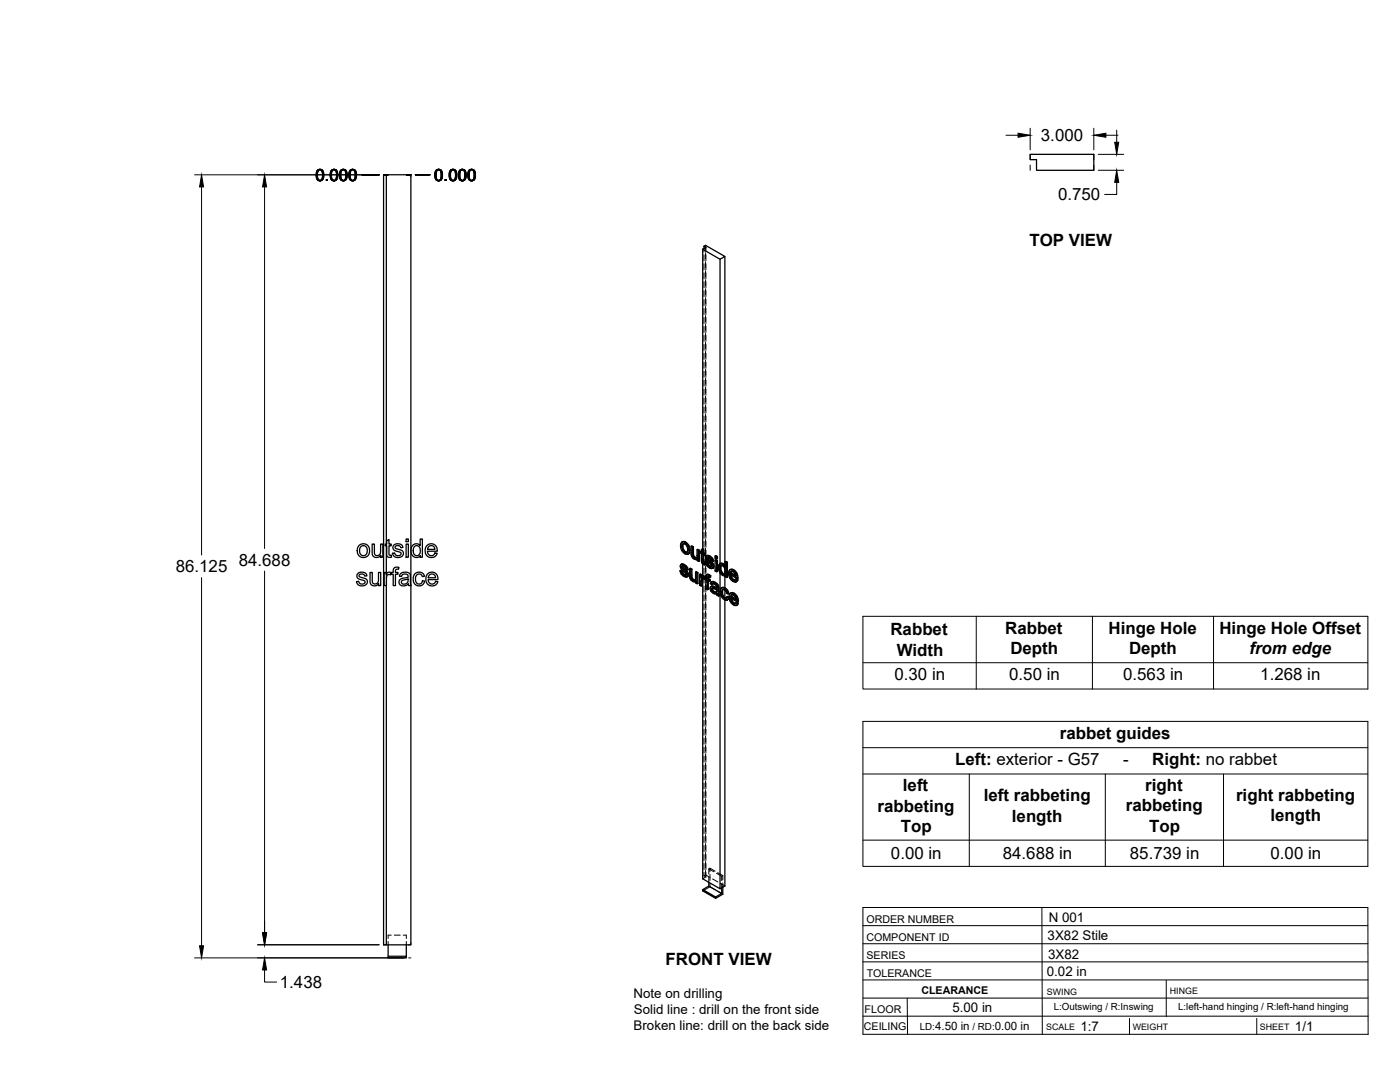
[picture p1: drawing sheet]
<svg xmlns="http://www.w3.org/2000/svg" width="559mm" height="432mm" viewBox="0 0 559 432" stroke-linecap="round" stroke-linejoin="round" font-family="sans-serif">
<!-- layer: Visible -->
<g fill="none" stroke="#000" stroke-width=".51">
<path d="M154.2 69.7h9.8v163.8M411.2 61.6h25.4v6.4h-22.9v-4.3h-2.5zM280.5 99.5v119.6M281 98.3l.6-.4 7.7 4.4-1.9 1.2-6.9-4M281 98.3l.7 .4-1.2 .8M281 98.3v.9M287.4 103.5v121.5M289.3 102.3v123.2M143.4 217.6a2.63 2.63 0 0 1 3.5 .4 2.63 2.63 0 0 1-.1 3.6 2.63 2.63 0 0 1-3.5 .2 3.3 3.3 0 0 1 .1-4.2zM143.9 218.2a1.65 1.65 0 0 1 2.1-.1 1.65 1.65 0 0 1 .6 2 1.57 1.57 0 0 1-1.8 1.7 1.57 1.57 0 0 1-1.3-2zM148.5 217.1h.9v3.4a1.29 1.29 0 0 0 1.6 1.2 1.29 1.29 0 0 0 .9-1.8v-2.8h.9v5.3h-.8v-.8a1.86 1.86 0 0 1-2.2 .8 1.86 1.86 0 0 1-1.3-2zM154.2 217.1v-147.4h-1.1v307.4h1.1"/>
<path d="M154.2 217.8v11.4M154.4 215.8l.9-.5v1.8h.8v.7h-.8v3.3l.1 .5h.7l.2 .8a1.31 1.31 0 0 1-1.5-.1 1.31 1.31 0 0 1-.4-1.5v-3h-.7v-.7h.7zM157.2 217.6a2.27 2.27 0 0 1 3.6 .9l-.8 .1a1.14 1.14 0 0 0-1.2-.9 1.14 1.14 0 0 0-1.1 1l1.9 .7a1.6 1.6 0 0 1 1.4 1.9 1.6 1.6 0 0 1-2.1 1.2l-1-.1-.9-.7-.3-.9 .8-.1a1.23 1.23 0 0 0 1.3 1.2 1.23 1.23 0 0 0 1.2-1.3l-.3-.2a2.97 2.97 0 0 1-2.9-1.9zM162.1 217.1h.9v5.3h-.9zM162.1 215.1h.9v1.1h-.9zM164.6 217.8a2.02 2.02 0 0 1 3.1-.1v-2.6h.9v7.3h-.9v-.7a2.27 2.27 0 0 1-2.8 .3 2.27 2.27 0 0 1-.8-2.8zM165.3 218.2a1.49 1.49 0 0 1 1.9-.2 1.49 1.49 0 0 1 .6 1.8 1.5 1.5 0 0 1-1.5 2 1.5 1.5 0 0 1-1.4-2zM170.4 217.7a2.46 2.46 0 0 1 2.9-.4 2.46 2.46 0 0 1 1.2 2.7h-3.9a1.54 1.54 0 0 0 1.2 1.7 1.54 1.54 0 0 0 1.8-1l.9 .1a2.56 2.56 0 0 1-3.5 1.5 2.56 2.56 0 0 1-1.2-3.6zM171.1 218.1a1.46 1.46 0 0 1 1.6-.2 1.46 1.46 0 0 1 .9 1.3h-2.9zM272.2 216.3l.8-.2 .7 .2zM272.2 216.3a3.1 3.1 0 0 0 2.4 4.8l.3-.2M272.3 218.1l.3 1.4"/>
<path d="M272.6 219.5l.3-.1 .8 .8-.3 .2zM272.8 217l-.2 .9M272.9 219.4l-.3-1.5-.3 .2a.89 .89 0 0 1 .6-1.2 .89 .89 0 0 1 1.1 .8 1.74 1.74 0 0 1-.3 2.8l-.3-.1M273.4 216.5l1.1 1.1a1.49 1.49 0 0 1 .9 1.7v.2M273.7 216.3l1.2 1.3M274.6 217.8l.5 1.9 .3-.2-.2 1.2M275.1 219.7l-.2 1.2 .3-.2-.6 .4M275.8 218l.7 .4 .3-.2v3.2M276.5 218.4v3h.3l.3 .6M276.8 218.2l-.7-.4-.3 .2v2.7a2.01 2.01 0 0 0 2.5 2.4M278.2 219.4l.6 .4 .4-.2v4.3l-.4 .1v-4.2M279.2 219.6l-.7-.4-.3 .2-.1 3.1"/>
<path d="M280 219.3l.9-.2v1.5M280.6 219.2v1.5l.3-.1 .6 .3M280.9 219.1l-.9 .2v1.1l-.5-.3M142.8 228.9a2.27 2.27 0 0 1 3.7 .9l-.9 .1a1.14 1.14 0 0 0-1.1-.8 1.14 1.14 0 0 0-1.1 .9l1.8 .7a1.6 1.6 0 0 1 1.4 2 1.6 1.6 0 0 1-2.1 1.1l-1-.1-.8-.6-.4-1 .9-.1a1.23 1.23 0 0 0 1.2 1.2 1.23 1.23 0 0 0 1.2-1.3l-.2-.2a2.97 2.97 0 0 1-3-1.9zM147.7 228.5h.9v3.4a1.29 1.29 0 0 0 1.6 1.1 1.29 1.29 0 0 0 .9-1.7v-2.8h.9v5.2h-.8v-.8a1.86 1.86 0 0 1-2.3 .9 1.86 1.86 0 0 1-1.2-2.1zM153.4 228.5h.7v.7l.9-.8 2 .1v-.6a1.52 1.52 0 0 1 .6-1.5 1.52 1.52 0 0 1 1.6 0l-.1 .8h-1l-.2 .4-.1 .9h1.1v.7h-1.1v4.5h-.8v-4.5h-.9v-.5l-.2 .7a1.16 1.16 0 0 0-1.4 .2 1.16 1.16 0 0 0-.3 1.3v2.8h-.8zM154.2 233.7v143.4M159.8 229a2.3 2.3 0 0 1 2.3-.8 2.3 2.3 0 0 1 1.7 1.7l.3 3.8h-.9l-.2-.6a2.06 2.06 0 0 1-2.2 .8 2.06 2.06 0 0 1-1.5-1.8 2.61 2.61 0 0 1 3-1.6 .69 .69 0 0 0 .6-.7 .69 .69 0 0 0-.6-.6 1.38 1.38 0 0 0-2 .9l-.9-.1zM160.4 231.8l2.3-.7a1.4 1.4 0 0 1-.7 1.9 1.4 1.4 0 0 1-1.8-.7zM164 233.7v143.4h-9.8M165.5 229a2.26 2.26 0 0 1 3.9 1l-.8 .1a1.44 1.44 0 0 0-1.9-1 1.44 1.44 0 0 0-.9 2 1.45 1.45 0 0 0 1 1.9 1.45 1.45 0 0 0 1.8-1.2l.9 .1a2.39 2.39 0 0 1-3 1.8 2.39 2.39 0 0 1-1.5-3.2zM170.6 229.1a2.46 2.46 0 0 1 3-.5 2.46 2.46 0 0 1 1.2 2.7h-3.9a1.54 1.54 0 0 0 1.1 1.7 1.54 1.54 0 0 0 1.9-1l.9 .1a2.56 2.56 0 0 1-3.5 1.5 2.56 2.56 0 0 1-1.2-3.6z"/>
<path d="M171.4 229.5a1.44 1.44 0 0 1 1.6-.3 1.44 1.44 0 0 1 .9 1.4h-3zM271.4 227.8l.6 .2M271.9 225.2l1.3 .1M272 228l.4-.2 .2 .8-.3 .2zM272.1 226.2l.7 .5M272.2 226.5l.2 .3 .4-.1 1.5 1.3M272.2 225.1l-.4 .2M272.3 228.8l.7 .6h.8M272.3 225.3l.6 .2 .3-.2 .8 .6M272.4 227.8l-.7-.2-.3 .2a2.49 2.49 0 0 0 2.9 2.3M272.4 226.8l1.5 1.4 .4-.2 .4 .7M272.5 225.9l-.1 .1"/>
<path d="M272.5 226.3l-.1-.3-.3 .2a.97 .97 0 0 1 1.6 .7v.4l.7 .2M272.6 228.6l.7 .7M272.6 225.1l-.2-.1a1.32 1.32 0 0 0-1 1.3 1.32 1.32 0 0 0 1 1.3 1.93 1.93 0 0 1 1.4 1.9l-.2 .1M272.9 225.5l.7 .6 .4-.2 .5 .7M273 229.4l.6 .2M273.6 226.1l.5 .7 .4-.2 .2 .8-.3 .1-.3-.7M273.7 220.2l.5 .1M273.7 229.6h-.1M273.9 228.2l.4 .6 .4-.1 .1 .7M274.3 228.8l.2 .8 .3-.2-.2 .6M274.5 229.6l-.2 .5 .3-.1-.4 .3M275.2 226.9l.7 .4 .3-.2v3.2"/>
<path d="M275.9 227.3v3.1l.3-.1 .3 .6M275.9 230.5l.3 .6 .3-.2 .4 .4M276.2 231.1l.4 .4h.9M276.2 227.1l-.7-.3-.3 .1v2.7a2.01 2.01 0 0 0 2.5 2.4M276.5 221.6l.3 .6 .3-.2 .5 .4M276.6 231.5l.6 .1M276.8 222.2l.4 .4 .9-.1M277.2 222.6l.6 .1M277.5 231.5l-.3 .1M277.6 228.3l.7 .4 .3-.2v4.3l-.3 .2v-4.3M277.7 232v.6l.6 .4M277.7 232.1l-.2 .1"/>
<path d="M278.1 222.6l-.3 .1M278.1 222.5l-.3 .2M278.3 223.1v.6l.5 .3M278.3 223.1l-.3 .2M278.6 228.5l-.7-.4-.3 .2v2.7l-.4 .6M279.8 229.6v.6l.7-.5h.4M280 220l-.5 .1v.6l.5 .3v2.4a1.49 1.49 0 0 0 1.6 1.9l-.1-.7h-.6M280 230.9l.2 2.8-.3 .2v-2.3M280.1 229.4l-.6-.4-.3 .2v4.3l.7 .4M280.2 229.8l.7-.1 .6 .5M280.3 230.6v.1M280.5 225v4.7l-.4 .2v-.5l-.3 .2-.6-.4"/>
<path d="M280.6 220.7l.6 .4 .3-.2v.6l-.3 .2v-.6M280.6 229.9l.6 .5M280.6 224.3l.7 .2M280.7 224.5l.8 .1M280.9 221.5v2.6M281 231.1l-.8-.5-.2 .3 .3-.2-.1 .8M281 231.1l.2-.5v.3l.6 .4v3.7l.6 .4M281.2 221.7l-.6-.4v2.9l.5 .1M281.2 224.8l.1 .7M281.2 231l-.2 .1M281.5 230.2l.3 .1M281.6 224.3l.6 .3"/>
<path d="M282.1 221.8l1.3 .1M282.2 229.4h.9l.6 .4M282.2 224.6l.3-.2 .3 .8-.3 .2zM282.3 222.8l.1 .3 .3-.2 .2 .3M282.4 223.1l.2 .3 .3-.2 1.5 1.4M282.4 231.1l.7 .4 .3-.2v.6l-.3 .2v-.6M282.4 221.7l-.4 .2M282.5 225.4l.7 .6h.8M282.5 229.2l-.5 .2M282.5 221.8l.6 .3 .3-.2 .7 .6M282.5 224.4l-.6-.2-.3 .1a2.49 2.49 0 0 0 2.9 2.4M282.6 223.4l1.5 1.4 .3-.2 .4 .7"/>
<path d="M282.6 222.5v.1M282.7 222.9l-.1-.3-.3 .2a.95 .95 0 0 1 1-.1 .95 .95 0 0 1 .5 .8l.1 .4 .6 .2M282.7 231.8v3.4l-.3 .2v-3.8l.7 .5M282.7 230.2v.7M282.8 229.6l.6 .4 .3-.2-.4 .7 .1-.5M282.8 225.2l.7 .6M282.8 221.7l-.2-.1a1.32 1.32 0 0 0-1 1.3 1.32 1.32 0 0 0 1 1.3 2.02 2.02 0 0 1 1.4 1.9l-.2 .1M283.1 222.1l.7 .6 .3-.2 .5 .7M283.1 229.4l-.6-.2-.5 .2-.2 1.3-.6-.3 .3-.2M283.2 226l.6 .2M283.3 230.5l-.8-.3-.1 .9 .3-.2 .7 .4M283.8 222.7l.5 .7 .3-.2 .2 .7-.3 .2-.2-.7"/>
<path d="M283.9 234.1l.7-.2 1.4 .5M283.9 226.2h-.1M284.1 235.2l.2 .6 .3-.2 .6 .5M284.1 224.8l.4 .6 .3-.1 .2 .7M284.2 234.9l-.1 .3 .3-.2 .2 .6M284.2 233.9l-.5 .2M284.3 235.8l.5 .5h1h-1M284.3 234.8l-.1 .1M284.4 232.2l.8 .4 .3-.2 .8 .6M284.4 234.8h.3a1.08 1.08 0 0 1 1.3 1.1l-.5 .6M284.4 234.8l-.2 .1M284.4 234.8v.2"/>
<path d="M284.5 225.4l.2 .7 .3-.1-.2 .5M284.5 232.9l-.4 .5a.65 .65 0 0 1 .6-.5 .65 .65 0 0 1 .7 .4l.5 .6 .1 .8-1.7-.6M284.6 233.9h-.1a1.3 1.3 0 0 0-1.2 1.1 1.3 1.3 0 0 0 .9 1.4l1.3 .6a.43 .43 0 0 1 .6-.1 .43 .43 0 0 1 .1 .6l.6 .4M284.7 226.1l-.2 .6 .3-.2-.5 .3M284.7 232.1l-.8 .2M285.2 232.6l.8 .6 .3-.2 .4 .5M285.4 223.5l.3-.1 .7 .3-.4 .2zM285.4 221.9l.3-.2 .7 .4-.4 .2zM285.4 223.5v4.3l.6 .4M285.4 221.9v.8l.6 .4M285.5 232.4l-.8-.3-.9 .2-.3 .6 .6 .5M286 233.2l.4 .5 .3-.2 .2 .6"/>
<path d="M286.4 223.7v4.3l-.4 .2v-4.3M286.4 222.1v.8l-.4 .2v-.8M286.4 233.7l.2 .6 .3-.1 .1 2.9M286.6 234.3l.1 3 .3-.2 .1 .6-.3 .2-.1-.6M287.4 228.6v126.1l-6.9-4v-120.1M287.4 226.8l.3 1.5M287.5 224.9h1.2l.6 .5M287.7 225.8a2.1 2.1 0 0 1 1.5 3.2l-.8 .1M287.7 225.8l-.3 1 .4-.1 .3 1.4M287.7 228.3l.4-.2 .7 .8-.5 .1zM287.8 225.7l-.1 .1M287.8 224.7l-.5 .3"/>
<path d="M288 225.7l-.2 1M288.1 236.5l.3 1.4 .3-.2 .7 .8M288.2 234.6l.9 .2 .3-.2 1 1M288.4 237.9l.7 .8h.8M288.4 225.1l.6 .5h.4M288.5 234.4l-.6 .3M288.6 235.3l-.2 1M288.7 224.9a1.49 1.49 0 0 0-1.7 .4 1.49 1.49 0 0 0-.2 1.8 2.49 2.49 0 0 0 2.5 2.6l.1-.1M288.8 228.9l.4 .1M289.1 234.8l1 1 .3-.2 .5 1.3-.3 .1-.5-1.2M289.3 239.4v114.2l-1.9 1.1M289.3 227.1v1.7"/>
<path d="M289.3 229.7v4.9M289.3 235.6v2.9M289.4 224.2l.6 .3 .3-.1v5.9l-.3 .2v-6M289.4 234.6a1.33 1.33 0 0 0-1.5 .1 1.33 1.33 0 0 0-.5 1.4 2.93 2.93 0 0 0 2.7 3.4M289.4 229.6v.5l.6 .4M289.4 229.6l-.2 .2M290 238.2l.7 .4M290.3 224.4l-.6-.4-.3 .2v2.1l-.4-.7M290.6 237l-.6-.2a1.19 1.19 0 0 0-.5-1.1 1.19 1.19 0 0 0-1.3-.1l-.1 .9 .3-.2 .3 1.4M290.7 238.6l.3-.2-.3 .7-.6 .4zM291 238.4l-.6-.4-.7 .8-.6-.1M291.3 227.4l1.2 .1a1.42 1.42 0 0 1 1.6 1.1"/>
<path d="M291.5 236.8l1.6-.1 1.2 1.3M291.5 228.8l2.1 1.2a1.51 1.51 0 0 0-2-1.8l-.1 .6 .3-.2 1.7 1M291.7 238.1l2.1 1.2a1.5 1.5 0 0 0-2-1.7l-.1 .5 .3-.1 1.7 .9M291.8 230.6l.8 .9 .8-.1M291.8 229.6l.3 .8M292 228l-.2 .6M292 238.9l.3 .9M292 240l.8 .8h.8M292.2 237.4l-.2 .6M292.5 227.5l1.1 1.1a1.35 1.35 0 0 1 .9 1.5l.1 .5M292.6 231.5l.6 .1M292.7 236.9l1.1 1.1a1.62 1.62 0 0 1 .9 1.9"/>
<path d="M292.9 227.4a1.45 1.45 0 0 0-1.8 .1 1.45 1.45 0 0 0-.3 1.8 2.74 2.74 0 0 0 3.1 2.8l.6-.7M293.1 236.7a1.45 1.45 0 0 0-1.8 .2 1.45 1.45 0 0 0-.3 1.8 2.7 2.7 0 0 0 3.1 2.8l.6-.7M293.3 231.5l-.1 .1M293.6 231.1l.6 .5M293.8 228.8l.4 1.9 .4-.1-.4 .1M293.9 238.2l.5 1.9 .3-.2-.3 .2M294.2 230.9l-2.8-1.6 .4 1.3 .3-.2 .8 .9M294.5 231.4l-.7 .8M294.5 231.4l-.6-.5-.7 .7M292.8 240.8l.5 .2M293.5 240.9l-.2 .1M293.8 240.5l.6 .5"/>
<path d="M294.4 240.3l-2.8-1.6 .4 1.3 .3-.2 .8 .8M294.7 240.8l-.7 .8M294.7 240.8l-.6-.5-.8 .7M282.9 352.1v1.5l-2.4 1.4v.5l5.1 3v-.5l-5.1-3M282.9 353.6l5.2 3-2.5 1.4M288.1 354.3v2.3M288.5 354.1v2.7l-2.9 1.7M154.9 377.1v5.2h7.3v-.7h-7.3M162.2 377.1v4.5"/>
</g>
<!-- layer: Hidden -->
<g fill="none" stroke="#000" stroke-width=".4">
<path d="M281 99.2v1.3M281.6 97.9v1.8M281.7 98.7v1.8M281 101.7v2.4M281 105.3v2.4M281 108.9v2.3M281 112.4v2.4M281 116v2.4M281 119.6v2.3M281.6 100.9v2.4M281.6 104.5v2.3M281.6 108v2.4"/>
<path d="M281.6 111.6v2.4M281.6 115.2v2.4M281.6 118.8v2.3M281.7 101.7v2.4M281.7 105.3v2.4M281.7 108.9v2.3M281.7 112.4v2.4M281.7 116v2.4M281.7 119.6v2.3M281 123.1v2.4M281 126.7v2.4M281 130.3v2.4"/>
<path d="M281 133.9v2.3M281 137.4v2.4M281.6 122.3v2.4M281.6 125.9v2.4M281.6 129.5v2.3M281.6 133.1v2.3M281.6 136.6v2.4M281.7 123.1v2.4M281.7 126.7v2.4M281.7 130.3v2.4M281.7 133.9v2.3M281.7 137.4v2.4"/>
<path d="M281 141v2.4M281 144.6v2.4M281 148.1v2.4M281 151.7v2.4M281 155.3v2.4M281 158.9v2.3M281.6 140.2v2.4M281.6 143.8v2.3M281.6 147.3v2.4M281.6 150.9v2.4M281.6 154.5v2.4M281.6 158.1v2.3"/>
<path d="M281.7 141v2.4M281.7 144.6v2.4M281.7 148.1v2.4M281.7 151.7v2.4M281.7 155.3v2.4M281.7 158.9v2.3M281 162.4v2.4M281 166v2.4M281 169.6v2.4M281 173.1v2.4M281 176.7v2.4M281.6 161.6v2.4"/>
<path d="M281.6 165.2v2.4M281.6 168.8v2.4M281.6 172.3v2.4M281.6 175.9v2.4M281.6 179.5v2.4M281.7 162.4v2.4M281.7 166v2.4M281.7 169.6v2.4M281.7 173.1v2.4M281.7 176.7v2.4M281 180.3v2.4M281 183.9v2.3"/>
<path d="M281 187.4v2.4M281 191v2.4M281 194.6v2.4M281 198.2v2.3M281.6 183v2.4M281.6 186.6v2.4M281.6 190.2v2.4M281.6 193.8v2.4M281.6 197.3v2.4M281.7 180.3v2.4M281.7 183.9v2.3M281.7 187.4v2.4"/>
<path d="M281.7 191v2.4M281.7 194.6v2.4M281.7 198.2v2.3M154.2 217.1v.7M271.9 217.6l.5 1.9-.3 .2M272.4 219.5l1.3 1.3-.3 .2M272.5 216.1l-.9 1.6M272.8 217l-.2 .1M272.9 216.9h.8l-.3 .2M273.7 216.9l.8 .9-.3 .2M274.5 217.8l.3 1.4-.4 .2M274.8 219.2l-.1 .7-.5 .5"/>
<path d="M276.1 217.8l.1 3.4-.3 .2M278.5 219.2v2.9l-.4 .4M279.8 219.9v.6l-.3 .2M280.3 219.1v1.1l-.3 .2M280.5 219.1v2.4M281 201.7v2.4M281 205.3v2.4M281 208.9v2.3M281 212.4v2.4M281 216v2.4M281 219.6v2.4M281.6 200.9v2.4"/>
<path d="M281.6 204.5v2.4M281.6 208v2.4M281.6 211.6v2.4M281.6 215.2v2.4M281.6 218.8v2.3M281.7 219.6l.1 2.5 .5-.4M281.7 201.7v2.4M281.7 205.3v2.4M281.7 208.9v2.3M281.7 212.4v2.4M281.7 216v2.4M154.2 229.2v1.6"/>
<path d="M154.2 232v1.7M164 233.5v.2M271.7 227.6l.5 1.3-.3 .2M271.8 225.8l.2 .6-.3 .2M271.9 225.3l-.4 .6M272 226.4l.4 .7-.3 .1M272.1 225.1l-.5 .4M272.2 228.9l1.1 1-.3 .1M272.3 225.9l.3-.2-.1 .2M272.4 227.1l1.6 1.5-.3 .1M272.6 225.8l-.4 .2M272.6 225.7l.6 .2-.3 .2"/>
<path d="M273.2 225.9l.6 .5-.3 .2M273.3 229.9l.8 .2-.3 .2M273.7 220.8l.9 .3-.3 .2M273.8 226.4l.3 .7-.4 .2M274 229.4h-.2M274 228.6l.2 .5-.3 .2M274 229.4l-.3 .2 .3-.2M274.1 227.1l.6 .3M274.2 229.1l-.2 .3M274.5 230.1h-.4M274.5 220.3h-.3M274.9 221l-.3 .1"/>
<path d="M275.5 226.8l.1 3.3-.3 .2M275.6 230.1l.2 .7-.3 .1M275.8 230.8l.4 .6-.3 .2M276.2 221.2l.2 .6-.3 .2M276.2 231.4l.6 .5-.3 .2M276.4 221.8l.4 .7-.3 .2M276.8 222.5l.6 .5-.3 .1M276.8 231.9l.7 .2 .5-.3-.2 .2M277.4 223l.7 .2 .5-.3-.2 .2M277.5 231.5h.1M277.7 231.4l-.4 .2M277.8 231.2l-.3 .3"/>
<path d="M277.9 228.1v2.7l-.4 .6M278 231.8v.7l-.3 .1M278 232.5l.6 .3M278.1 222.5h.1M278.3 222.5l-.4 .2M278.4 222.3l-.3 .2M278.6 222.9v.6l-.3 .2M278.6 223.5l.6 .4M279.5 231.8v1.5l-.3 .2M279.5 233.3l.7 .4M279.5 229v1.6M279.8 220.5l.5 .3-.3 .2"/>
<path d="M280 220l.3 .2M280.1 230.6l.8-.1-.3 .2M280.1 229.9v.1M280.2 230.6l.3-.2-.2 .2M280.3 220.8l.1 3.4-.4 .1M280.4 224.2l.2 .4-.3 .2M280.4 229.7l-.6 .5M280.5 222.7v2.3M280.5 229.7v.9M280.6 221.3l.3-.2v.4M280.6 224.6l.6 .5-.4 .2M280.9 230.5l.4 .4"/>
<path d="M280.9 221.1l.6 .4M281 223.2v2.3M281 226.7v2.4M281 230.3v2.4M281 233.9v2.4M281 237.4v2.4M281.2 225.1l.4 .2M281.2 230.6l.3-.2-.2 .5M281.3 230.9l-.1 .1M281.5 230.8l.6 .3-.3 .2M281.5 230.4l-.3 .5M281.5 230.3l-.3 .2"/>
<path d="M281.6 222.3v2.4M281.6 225.9v2.4M281.6 229.5v2.4M281.6 233.1v2.3M281.6 236.6v2.4M281.7 223.2v2.3M281.7 226.7v2.4M281.7 233.9v2.4M281.7 237.4v2.4M281.9 224.2l.5 1.3-.3 .2M282 222.4l.2 .6-.4 .2M282.1 233.6v1.2l-.3 .2"/>
<path d="M282.1 230.5l-.4-.2v2.4M282.1 234.8l.6 .4M282.1 231.1v1.2M282.1 221.9l-.4 .6M282.2 223l.4 .6-.4 .2M282.2 229.4l-.1 1.1-.3 .2M282.3 229.2l-.5 .4M282.4 225.5l1.1 1-.3 .1M282.4 231.6l.3-.2v.4M282.5 222.5l.3-.2-.2 .2M282.5 230.2l.4-.2-.2 .2M282.6 223.6l1.6 1.6-.4 .1"/>
<path d="M282.7 231.4l.7 .5M282.7 222.4l-.3 .1M282.8 222.3l.6 .2-.3 .2M282.9 230l.4 .1-.4 .2M283.3 230.1l.3 .3M283.4 222.5l.6 .5-.3 .2M283.5 226.5l.8 .2-.3 .2M283.7 234.6l.4 1.1-.4 .2M283.8 234.1l-.4 .7M283.8 232.7l.7 .5M284 223l.2 .7-.3 .2M284 234l-.5 .3"/>
<path d="M284.1 235.7l.9 .9-.3 .2M284.1 226h-.1M284.1 232.2l-.6 .7M284.2 225.2l.1 .5-.3 .1M284.2 226l-.3 .2 .2-.2M284.2 232.1l-.4 .2M284.2 223.7l.6 .2M284.3 225.7l-.2 .3M284.4 232.9l.4-.2-.3 .2M284.5 234.7l.2-.1zM284.6 234.6l-.1 .1M284.6 226.7h-.3"/>
<path d="M284.7 234.6l1.6 .5-.3 .2M284.8 232.7l.6 .2-.3 .2M285 236.6l.7 .2-.3 .2M285.4 232.9l.7 .7-.3 .2M285.7 236.8l.7-.1-.4 .2M285.7 226.1v1.5l-.3 .2M285.7 221.7v.9l-.3 .1M285.7 227.6l.7 .4M285.7 223.4v1.5M285.7 222.6l.7 .3M286 234.4l.3 .1M286 236.2l-.3 .2"/>
<path d="M286.1 233.6l.2 .7-.3 .2M286.2 236l-.4 .3M286.3 235.1l-.1 .9-.3 .2M286.3 234.3l-.3 .4M286.4 236.7l.1 .6-.3 .2M286.5 237.3l.6 .4M287.1 226.3l.2 1.3-.3 .2M287.3 225.2l-.2 1.1-.3 .2M287.3 227.6l.6 1.1-.3 .2M287.4 225v1.2M287.4 227.4v1.2M287.6 224.9l-.6 .5"/>
<path d="M287.7 235.9l.5 1.9-.3 .2M287.9 228.7l.8 .7-.3 .2M287.9 234.8l-.2 1.1-.3 .2M288 225.6h.7l-.3 .2M288 225.6v.1M288.1 225.6l-.3 .1 .2-.1M288.2 237.8l1.2 1.3-.3 .2M288.2 234.5l-.6 .5M288.6 235.3l-.2 .1M288.7 235.2h.8l-.4 .2M288.7 229.4l.7 .2 .4-.2-.3 .2M288.7 225.6l.8 .8-.4 .2"/>
<path d="M289.3 225.5v1.6M289.3 228.8v.9M289.3 234.6v1M289.3 238.5v.9M289.4 225.6l.3 .5M289.4 239.1l1.1 .2M289.5 235.2l.5 .6-.3 .2M289.5 226.4l.3 1.5-.4 .2M289.5 228.9l-.3 .1M289.7 224v2.1l-.3 .2M289.8 227.9l-.1 .7-.5 .5M289.8 229.4v.6l-.4 .1"/>
<path d="M289.8 230l.5 .3M290 235.8l.3 .8-.3 .2M290 238.6l-.1 .1M290.3 236.6l.6 .3M290.4 238l-.7 .8M291.1 228.6l.5 1.9-.3 .2M291.3 238l.5 1.9-.3 .2M291.4 229.3l.4-.1v.4M291.6 230.5l1.3 1.4-.3 .2M291.6 227.2l-.8 1.6M291.6 238.7l.4-.2v.4M291.8 229.2l2.7 1.6"/>
<path d="M291.8 239.9l1.3 1.3-.3 .2M291.8 236.6l-.8 1.6M292 238.5l2.7 1.6M292 228h-.2M292.1 227.9h.8l-.4 .2M292.2 237.4h-.2M292.3 237.2l.8 .1-.4 .2M292.9 227.9l.7 .9-.3 .2M292.9 231.9l1.1 .2-.4 .2M293.1 237.3l.7 .9-.3 .2M293.4 231.4h.1M293.5 229.6l.4 .2"/>
<path d="M293.6 231.4l-.3 .1 .2-.1M293.6 228.8l.3 1-.3 .2M293.7 238.9l.4 .2M293.8 238.2l.3 .9-.3 .2M293.9 230.9l-.4 .5M294.1 232l-.1 .1M281 241v2.4M281 244.6v2.4M281 248.2v2.3M281 251.7v2.4M281 255.3v2.4M281 258.9v2.4"/>
<path d="M281.6 240.2v2.4M281.6 243.8v2.3M281.6 247.4v2.3M281.6 250.9v2.4M281.6 254.5v2.4M281.6 258.1v2.3M281.7 241v2.4M281.7 244.6v2.4M281.7 248.2v2.3M281.7 251.7v2.4M281.7 255.3v2.4M281.7 258.9v2.4"/>
<path d="M293.1 241.2l1.1 .3-.4 .2M293.6 240.8h.1M293.8 240.7l-.3 .2 .2-.1M294.1 240.3l-.4 .5M294.3 241.4l-.1 .1M281 262.4v2.4M281 266v2.4M281 269.6v2.4M281 273.2v2.3M281 276.7v2.4M281.6 261.6v2.4M281.6 265.2v2.4"/>
<path d="M281.6 268.8v2.4M281.6 272.4v2.3M281.6 275.9v2.4M281.6 279.5v2.4M281.7 262.4v2.4M281.7 266v2.4M281.7 269.6v2.4M281.7 273.2v2.3M281.7 276.7v2.4M281 280.3v2.4M281 283.9v2.4M281 287.4v2.4"/>
<path d="M281 291v2.4M281 294.6v2.4M281 298.2v2.3M281.6 283.1v2.4M281.6 286.6v2.4M281.6 290.2v2.4M281.6 293.8v2.4M281.6 297.3v2.4M281.7 280.3v2.4M281.7 283.9v2.4M281.7 287.4v2.4M281.7 291v2.4"/>
<path d="M281.7 294.6v2.4M281.7 298.2v2.3M281 301.7v2.4M281 305.3v2.4M281 308.9v2.4M281 312.5v2.3M281 316v2.4M281 319.6v2.4M281.6 300.9v2.4M281.6 304.5v2.4M281.6 308.1v2.4M281.6 311.6v2.4"/>
<path d="M281.6 315.2v2.4M281.6 318.8v2.4M281.7 301.7v2.4M281.7 305.3v2.4M281.7 308.9v2.4M281.7 312.5v2.3M281.7 316v2.4M281.7 319.6v2.4M281 323.2v2.3M281 326.7v2.4M281 330.3v2.4M281 333.9v2.4"/>
<path d="M281 337.5v2.3M281.6 322.4v2.3M281.6 325.9v2.4M281.6 329.5v2.4M281.6 333.1v2.3M281.6 336.7v2.3M281.7 323.2v2.3M281.7 326.7v2.4M281.7 330.3v2.4M281.7 333.9v2.4M281.7 337.5v2.3M281 349.5l.7 .5"/>
<path d="M281 341v2.4M281 344.6v2.4M281 348.2v1.3M281.6 340.2v2.4M281.6 343.8v2.4M281.6 347.4v1.7M281.6 349.1l-.6 .4M281.6 349.1l1.8 1.1M281.7 341v2.4M281.7 344.6v2.4M281.7 348.2v1.8M281.7 350l-1.2 .7"/>
<path d="M282.9 350v2.1M282.9 346.7l2.1 1.2M283.4 347.8v-1.3l-.5 .2v2.1M283.4 353.9l-2.9 1.6M283.4 349v2.4M283.4 352.6v1.3M283.4 346.5l2 1.2M283.4 353.9l2 1.2M284.4 350.8l2.1 1.2M286 348.5l2.1 1.2 .4-.3M286.4 348.3l2.1 1.1M286.4 355.7l2.1 1.1"/>
<path d="M287.5 352.6l1.8 1M288.1 349.7v1.7M288.1 352.6v1.7M288.5 349.4v1.8M288.5 352.3v1.8M154.9 375.7v1.4M156.2 373.2h-1.3v1.3M157.4 373.2h2.3M160.9 373.2h1.3v1.3M162.2 375.7v1.4"/>
</g>
<!-- layer: Reference -->
<path d="M153.1 69.7h1.8zM154 69.7h-.9h1.8h-1.8v1M162.2 69.7h1.8zM163.1 69.7h.9v1M411.2 61.6v2.1M411.2 65.8v2.2M436.6 61.6v2.1M436.6 65.8v2.2M153.1 376.2v.9h.9M164 376.2v.9h-.9M163.1 382.3h.9" fill="none" stroke="#000" stroke-width=".4"/>
<!-- layer: Hidden Narrow -->
<path d="M273.3 228l-.3 .1M275.5 229.4l-.3 .2M276.1 220.5l-.3 .2M277.9 230.4l-.3 .2M278.5 221.5l-.3 .2M280.3 223.2l-.3 .2M282.1 230.1l-.3 .2M283.5 224.6l-.3 .1M285.3 234.8l-.3 .2M286.3 235.4l-.3 .1" fill="none" stroke="#000" stroke-width=".4"/>
<!-- layer: Visible Narrow -->
<path d="M273.3 227.2l-.3 .2M276.2 229.5l-.3 .2M276.8 220.6l-.3 .2M280.9 223.6l-.3 .2M282.7 230.5l-.3 .2M283.5 223.8l-.3 .1M285.2 234.1l-.3 .2M287 234.8l-.4 .2M287 235.8l-.4 .2" fill="none" stroke="#000" stroke-width=".4"/>
<!-- layer: Titleblock -->
<path d="M344.4 362.2h201.6l.1 50.6h-201.7zM344.4 376.6h201.6M344.4 369.4h201.6M415.9 362.2l.1 50.6M344.4 383.9h201.6M344.4 398.3h201.6M344.4 391.1h201.6M362.1 398.3l.1 14.4M465.5 391.3v14.4M344.4 405.5h201.7M450.8 406.4v6.4M501.6 406.4v6.4" fill="none" stroke="#000" stroke-width=".4"/>
<!-- layer: Custom Tables -->
<path d="M344.4 246h201.6v29h-201.6zM389.7 246v29M436 246v29M484.4 246v29M344.4 264.5h201.6M344.4 287.9h201.6v57.9h-201.6zM344.4 298.4h201.6M344.4 308.9h201.6M386.9 308.9v36.9M441.2 308.9v36.9M488.4 308.9v36.9M344.4 335.3h201.6" fill="none" stroke="#000" stroke-width=".4"/>
<!-- layer: FD_Dimensions -->
<g fill="none" stroke="#000" stroke-width=".4">
<path d="M401.5 54h4.9M411.2 51.2v8.6M436.6 51.2v8.6M441.4 54h4.8M445.7 51.9v4.9M77.7 69.8h73.6M80.5 74.6v146.9M105.6 74.6v144.3M165.8 69.8h5.8M438.4 61.6h10.1M438.4 67.9h10.1M445.7 72.8v4.8h-4.8"/>
<path d="M80.5 230.5v146.9M105.6 227.9v144.3M102.8 377h48.5M77.7 382.3h83.6M105.6 387.1v4.8h4.8"/>
</g>
<path d="M406.4 53.2l4.8 .8-4.8 .8zM436.6 54l4.8-.8v1.6zM444.9 56.8h1.6l-.8 4.8zM80.5 69.8l.8 4.8h-1.6zM105.6 69.8l.8 4.8h-1.6zM445.7 67.9l.8 4.9h-1.6zM79.7 377.4h1.6l-.8 4.9zM104.8 372.2h1.6l-.8 4.8zM105.6 382.3l.8 4.8h-1.6z" fill="#000" stroke="#000" stroke-width=".4"/>
<g font-size="6.7">
<text x="415.5" y="56.3">3.000</text>
<text x="125.9" y="72.1">0.000</text>
<text x="173.3" y="72.1">0.000</text>
<text x="422.3" y="80">0.750</text>
<text x="410.9" y="98.2">TOP VIEW</text>
<text x="95.3" y="225.8">84.688</text>
<text x="70.1" y="228.4">86.125</text>
<text x="355.4" y="253.6">Rabbet</text>
<text x="401.2" y="252.9">Rabbet</text>
<text x="442.5" y="252.9">Hinge Hole</text>
<text x="486.7" y="252.9">Hinge Hole Offset</text>
<text x="357.9" y="261.6">Width</text>
<text x="403.3" y="261">Depth</text>
<text x="450.6" y="261">Depth</text>
<text x="498.7" y="261">from edge</text>
<text x="357" y="271.4">0.30 in</text>
<text x="402.8" y="271.4">0.50 in</text>
<text x="448.3" y="271.4">0.563 in</text>
<text x="503" y="271.4">1.268 in</text>
<text x="423" y="294.8">rabbet guides</text>
<text x="381.2" y="305.4">Left: exterior - G57</text>
<text x="448.3" y="305.4">-</text>
<text x="459.9" y="305.4">Right: no rabbet</text>
<text x="360.4" y="315.8">left</text>
<text x="457.1" y="315.8">right</text>
<text x="350.3" y="323.9">rabbeting</text>
<text x="392.7" y="319.8">left rabbeting</text>
<text x="449.4" y="323.8">rabbeting</text>
<text x="493.4" y="319.8">right rabbeting</text>
<text x="403.9" y="327.9">length</text>
<text x="507" y="327.8">length</text>
<text x="359.5" y="331.9">Top</text>
<text x="458.6" y="331.9">Top</text>
<text x="355.6" y="342.9">0.00 in</text>
<text x="400.3" y="342.9">84.688 in</text>
<text x="451" y="342.9">85.739 in</text>
<text x="507.1" y="342.9">0.00 in</text>
<text x="265.7" y="385.2">FRONT VIEW</text>
<text x="111.7" y="394.3">1.438</text>
</g>
<g font-size="5.3">
<text x="418.6" y="368">N 001</text>
<text x="418.1" y="375.1">3X82 Stile</text>
<text x="418.3" y="382.5">3X82</text>
<text x="417.8" y="389.5">0.02 in</text>
<text x="252.9" y="398.4">Note on drilling</text>
<text x="253" y="404.9">Solid line : drill on the front side</text>
<text x="380.1" y="404">5.00 in</text>
<text x="252.9" y="411.2">Broken line: drill on the back side</text>
<text x="431.3" y="411.5">1:7</text>
<text x="516.9" y="411.5">1/1</text>
</g>
<g font-size="4.6">
<text x="373.2" y="411.2">4.50 in</text>
<text x="397" y="411.2">0.00 in</text>
</g>
<g font-size="4.3">
<text x="345.8" y="368.4">ORDER NUMBER</text>
<text x="345.8" y="375.5">COMPONENT ID</text>
<text x="345.8" y="382.7">SERIES</text>
<text x="345.9" y="389.9">TOLERANCE</text>
<text x="367.7" y="396.7">CLEARANCE</text>
<text x="345.1" y="404.3">FLOOR</text>
<text x="344.8" y="411.1">CEILING</text>
</g>
<g font-size="3.9">
<text x="420.6" y="403.1">L:Outswing / R:Inswing</text>
<text x="470.2" y="403.1">L:left-hand hinging / R:left-hand hinging</text>
<text x="367.1" y="411.2">LD:</text>
<text x="388.2" y="411.2">/ RD:</text>
</g>
<g font-size="3.5">
<text x="417.9" y="397">SWING</text>
<text x="466.9" y="396.9">HINGE</text>
<text x="417.5" y="410.9">SCALE</text>
<text x="452.1" y="410.9">WEIGHT</text>
<text x="502.9" y="410.9">SHEET</text>
</g>
</svg>
